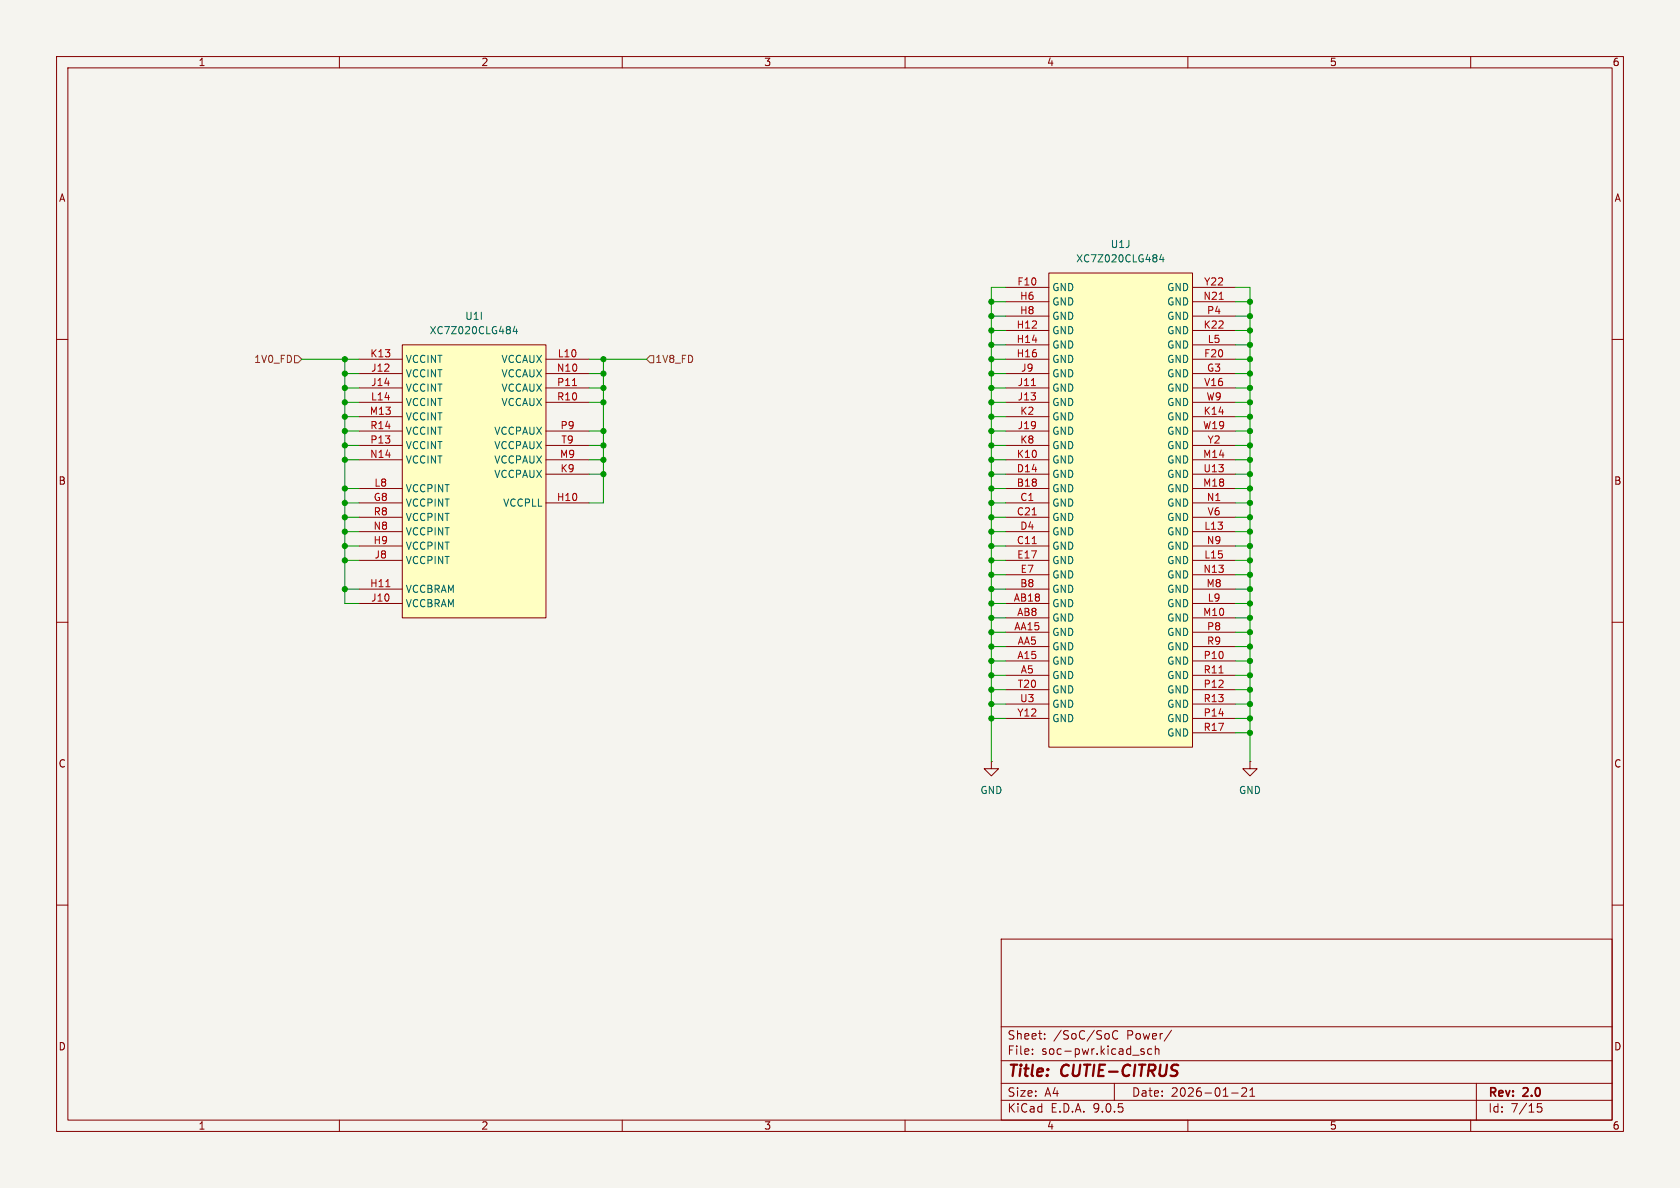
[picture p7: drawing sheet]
<svg xmlns="http://www.w3.org/2000/svg" width="297mm" height="210mm" viewBox="0 0 297 210" stroke-linecap="round" stroke-linejoin="round" font-family="sans-serif">
<path d="M0 0h297v210h-297z" fill="#f5f4ef" stroke="#f5f4ef" stroke-width=".18"/>
<g fill="none" stroke="#840000" stroke-width=".18">
<path d="M10 10h277v190h-277zM12 12h273v186h-273zM60 10v2M110 10v2M160 10v2M210 10v2M260 10v2M10 60h2M285 60h2M10 110h2M285 110h2M10 160h2"/>
<path d="M177 166h108v32h-108zM285 160h2M60 198v2M110 198v2M160 198v2M177 194.5h108M177 191.5h108M177 187.5h108M177 181.5h108M182.5 186.3v.1M182.5 185.5v.1M184.7 183.6v.1"/>
<path d="M184.7 182.8v.1M197 191.5v3M197.6 182.3a.6 .6 0 0 0-.7 0 .6 .6 0 0 0-.2 .8 .56 .56 0 0 0 .3 .5 .56 .56 0 0 0 .6 0M201.7 185.8l.5 .2 .1 .1-.1 .2-.4 .1M201.7 185.5h.5M203.6 185.5l-.4-.1-.3 .3v.4l.1 .2h.6M204.2 185.5l.3-.1 .3 .1 .1 .9M204.2 184.9v1.5M207.1 182.1l-1.3 2M210 198v2M217.7 193.2h1.2M219.5 192.4l.6-.1 .2 .1 .1 .3-.9 1.1h.9"/>
<path d="M221 193.8h.8M221 192.7l.4-.4v1.5M260 198v2M261 191.5v6.5M272.5 195.1h-.7l-.1 .7 .3-.1h.5l.1 .3-.1 .5-.2 .1-.6-.1"/>
</g>
<path d="M185.4 48.3h25.4v83.8h-25.4z" fill="#ffffc2"/>
<g fill="none" stroke="#840000" stroke-width=".18">
<path d="M177.8 50.8h7.6M177.8 53.3h7.6M177.8 55.9h7.6M177.8 58.4h7.6M185.4 48.3h25.4v83.8h-25.4zM210.8 50.8h7.6M210.8 53.3h7.6M210.8 55.9h7.6M210.8 58.4h7.6M177.8 61h7.6M177.8 63.5h7.6M177.8 66h7.6"/>
<path d="M177.8 68.6h7.6M177.8 71.1h7.6M177.8 73.7h7.6M177.8 76.2h7.6M177.8 78.7h7.6M210.8 61h7.6M210.8 63.5h7.6M210.8 66h7.6M210.8 68.6h7.6M210.8 71.1h7.6M210.8 73.7h7.6M210.8 76.2h7.6"/>
<path d="M210.8 78.7h7.6M177.8 81.3h7.6M177.8 83.8h7.6M177.8 86.4h7.6M177.8 88.9h7.6M177.8 91.4h7.6M177.8 94h7.6M177.8 96.5h7.6M177.8 99.1h7.6M210.8 81.3h7.6M210.8 83.8h7.6M210.8 86.4h7.6"/>
<path d="M210.8 88.9h7.6M210.8 91.4h7.6M210.8 94h7.6M210.8 96.5h7.6M210.8 99.1h7.6M177.8 101.6h7.6M177.8 104.1h7.6M177.8 106.7h7.6M177.8 109.2h7.6M177.8 111.8h7.6M177.8 114.3h7.6M177.8 116.8h7.6"/>
<path d="M177.8 119.4h7.6M210.8 101.6h7.6M210.8 104.1h7.6M210.8 106.7h7.6M210.8 109.2h7.6M210.8 111.8h7.6M210.8 114.3h7.6M210.8 116.8h7.6M210.8 119.4h7.6M177.8 121.9h7.6M177.8 124.5h7.6M177.8 127h7.6"/>
<path d="M210.8 121.9h7.6M210.8 124.5h7.6M210.8 127h7.6M210.8 129.5h7.6"/>
</g>
<path d="M215.5 52.9h.8M182.3 68.2h.8M182.5 91h.7M182.5 96.1h.7M215.5 119h.7" fill="none" stroke="#a90000" stroke-width=".18"/>
<path d="M205.3 45l-.3 .9h.8M205.6 45.5v.8" fill="none" stroke="#006464" stroke-width=".18"/>
<path d="M71.1 61h25.4v48.2h-25.4z" fill="#ffffc2"/>
<g fill="none" stroke="#840000" stroke-width=".18">
<path d="M63.5 63.5h7.6M63.5 66h7.6M63.5 68.6h7.6M63.5 71.1h7.6M63.5 73.7h7.6M63.5 76.2h7.6M63.5 78.7h7.6M71.1 61h25.4v48.2h-25.4zM96.5 63.5h7.6M96.5 66h7.6M96.5 68.6h7.6M96.5 71.1h7.6"/>
<path d="M96.5 76.2h7.6M96.5 78.7h7.6M63.5 81.3h7.6M63.5 86.4h7.6M63.5 88.9h7.6M63.5 91.4h7.6M63.5 94h7.6M63.5 96.5h7.6M63.5 99.1h7.6M96.5 81.3h7.6M96.5 88.9h7.6M96.5 83.8h7.6"/>
<path d="M63.5 104.1h7.6M63.5 106.7h7.6M175.3 134.6v1.3h1.2l-1.2 1.3-1.3-1.3h1.3M175.3 134.6h.1M221 134.6v1.3h1.2l-1.2 1.3-1.3-1.3h1.3M221 134.6h.1"/>
</g>
<path d="M101.2 68.2h.7M68.2 103.7h.7" fill="none" stroke="#a90000" stroke-width=".18"/>
<path d="M91 57.7l-.3 .9h.8M91.3 58.2v.8" fill="none" stroke="#006464" stroke-width=".18"/>
<path d="M52.1 62.9h.6l.6 .6-.6 .6h-.6zM114.9 62.9h.7v1.2h-.7l-.6-.6z" fill="none" stroke="#725600" stroke-width=".18"/>
<g fill="none" stroke="#009600" stroke-width=".18">
<path d="M175.3 53.3h2.5M175.3 55.9h2.5M175.3 58.4h2.5M177.8 50.8h-2.5v83.8M218.4 50.8h2.6v83.8M218.4 53.3h2.6M218.4 55.9h2.6M218.4 58.4h2.6M53.3 63.5h10.2M61 68.6h2.5M61 73.7h2.5M61 76.2h2.5"/>
<path d="M61 78.7h2.5M61 66h2.5M61 71.1h2.5M61 63.5v43.2h2.5M104.1 68.6h2.6M104.1 76.2h2.6M104.1 78.7h2.6M104.1 66h2.6M104.1 63.5h10.2M104.1 71.1h2.6M106.7 63.5v25.4h-2.6M175.3 68.6h2.5"/>
<path d="M175.3 73.7h2.5M175.3 76.2h2.5M175.3 78.7h2.5M175.3 66h2.5M175.3 63.5h2.5M175.3 71.1h2.5M175.3 61h2.5M218.4 68.6h2.6M218.4 73.7h2.6M218.4 76.2h2.6M218.4 78.7h2.6M218.4 66h2.6"/>
<path d="M218.4 63.5h2.6M218.4 71.1h2.6M218.4 61h2.6M61 91.4h2.5M61 81.3h2.5M61 88.9h2.5M61 94h2.5M61 96.5h2.5M61 99.1h2.5M61 86.4h2.5M104.1 81.3h2.6M104.1 83.8h2.6"/>
<path d="M175.3 91.4h2.5M175.3 81.3h2.5M175.3 88.9h2.5M175.3 83.8h2.5M175.3 94h2.5M175.3 96.5h2.5M175.3 99.1h2.5M175.3 86.4h2.5M218.4 91.4h2.6M218.4 81.3h2.6M218.4 88.9h2.6M218.4 83.8h2.6"/>
<path d="M218.4 94h2.6M218.4 96.5h2.6M218.4 99.1h2.6M218.4 86.4h2.6M61 104.1h2.5M175.3 111.8h2.5M175.3 109.2h2.5M175.3 101.6h2.5M175.3 104.1h2.5M175.3 106.7h2.5M175.3 114.3h2.5M175.3 116.8h2.5"/>
<path d="M175.3 119.4h2.5M218.4 111.8h2.6M218.4 109.2h2.6M218.4 101.6h2.6M218.4 104.1h2.6M218.4 106.7h2.6M218.4 114.3h2.6M218.4 116.8h2.6M218.4 119.4h2.6M175.3 127h2.5M175.3 124.5h2.5M175.3 121.9h2.5"/>
<path d="M218.4 129.5h2.6M218.4 127h2.6M218.4 124.5h2.6M218.4 121.9h2.6"/>
</g>
<g fill="#009600" stroke="#009600" stroke-width=".18">
<circle cx="221" cy="61" r=".46"/>
<circle cx="221" cy="58.4" r=".46"/>
<circle cx="221" cy="83.8" r=".46"/>
<circle cx="221" cy="86.4" r=".46"/>
<circle cx="221" cy="71.1" r=".46"/>
<circle cx="221" cy="68.6" r=".46"/>
<circle cx="221" cy="73.7" r=".46"/>
<circle cx="221" cy="81.3" r=".46"/>
<circle cx="221" cy="78.7" r=".46"/>
<circle cx="221" cy="76.2" r=".46"/>
<circle cx="221" cy="53.3" r=".46"/>
<circle cx="221" cy="55.9" r=".46"/>
<circle cx="221" cy="66" r=".46"/>
<circle cx="221" cy="63.5" r=".46"/>
<circle cx="106.7" cy="68.6" r=".46"/>
<circle cx="106.7" cy="71.1" r=".46"/>
<circle cx="175.3" cy="94" r=".46"/>
<circle cx="175.3" cy="96.5" r=".46"/>
<circle cx="175.3" cy="86.4" r=".46"/>
<circle cx="175.3" cy="83.8" r=".46"/>
<circle cx="175.3" cy="88.9" r=".46"/>
<circle cx="175.3" cy="63.5" r=".46"/>
<circle cx="175.3" cy="53.3" r=".46"/>
<circle cx="175.3" cy="68.6" r=".46"/>
<circle cx="175.3" cy="55.9" r=".46"/>
<circle cx="175.3" cy="71.1" r=".46"/>
<circle cx="106.7" cy="78.7" r=".46"/>
<circle cx="106.7" cy="81.3" r=".46"/>
<circle cx="106.7" cy="83.8" r=".46"/>
<circle cx="106.7" cy="76.2" r=".46"/>
<circle cx="106.7" cy="63.5" r=".46"/>
<circle cx="106.7" cy="66" r=".46"/>
<circle cx="175.3" cy="106.7" r=".46"/>
<circle cx="175.3" cy="109.2" r=".46"/>
<circle cx="175.3" cy="91.4" r=".46"/>
<circle cx="175.3" cy="99.1" r=".46"/>
<circle cx="175.3" cy="101.6" r=".46"/>
<circle cx="175.3" cy="104.1" r=".46"/>
<circle cx="175.3" cy="111.8" r=".46"/>
<circle cx="175.3" cy="114.3" r=".46"/>
<circle cx="175.3" cy="124.5" r=".46"/>
<circle cx="175.3" cy="127" r=".46"/>
<circle cx="221" cy="124.5" r=".46"/>
<circle cx="221" cy="121.9" r=".46"/>
<circle cx="221" cy="101.6" r=".46"/>
<circle cx="221" cy="99.1" r=".46"/>
<circle cx="221" cy="96.5" r=".46"/>
<circle cx="221" cy="106.7" r=".46"/>
<circle cx="221" cy="104.1" r=".46"/>
<circle cx="221" cy="94" r=".46"/>
<circle cx="221" cy="88.9" r=".46"/>
<circle cx="221" cy="91.4" r=".46"/>
<circle cx="221" cy="109.2" r=".46"/>
<circle cx="221" cy="111.8" r=".46"/>
<circle cx="221" cy="114.3" r=".46"/>
<circle cx="221" cy="119.4" r=".46"/>
<circle cx="221" cy="116.8" r=".46"/>
<circle cx="61" cy="73.7" r=".46"/>
<circle cx="61" cy="66" r=".46"/>
<circle cx="61" cy="63.5" r=".46"/>
<circle cx="61" cy="71.1" r=".46"/>
<circle cx="61" cy="68.6" r=".46"/>
<circle cx="61" cy="76.2" r=".46"/>
<circle cx="61" cy="78.7" r=".46"/>
<circle cx="175.3" cy="76.2" r=".46"/>
<circle cx="175.3" cy="78.7" r=".46"/>
<circle cx="175.3" cy="61" r=".46"/>
<circle cx="175.3" cy="66" r=".46"/>
<circle cx="175.3" cy="58.4" r=".46"/>
<circle cx="61" cy="96.5" r=".46"/>
<circle cx="61" cy="94" r=".46"/>
<circle cx="61" cy="86.4" r=".46"/>
<circle cx="61" cy="81.3" r=".46"/>
<circle cx="61" cy="104.1" r=".46"/>
<circle cx="61" cy="99.1" r=".46"/>
<circle cx="61" cy="88.9" r=".46"/>
<circle cx="61" cy="91.4" r=".46"/>
<circle cx="175.3" cy="73.7" r=".46"/>
<circle cx="175.3" cy="81.3" r=".46"/>
<circle cx="175.3" cy="119.4" r=".46"/>
<circle cx="175.3" cy="116.8" r=".46"/>
<circle cx="175.3" cy="121.9" r=".46"/>
<circle cx="221" cy="127" r=".46"/>
<circle cx="221" cy="129.5" r=".46"/>
</g>
<g font-size="2.8" fill="#840000">
<text x="178" y="190.9">Title:</text>
<text x="187.7" y="190.9">CUTIE-CITRUS</text>
</g>
<g font-size="2.1" fill="#840000">
<text x="178" y="184">Sheet:</text>
<text x="186.2" y="184">/SoC/SoC</text>
<text x="199.2" y="184">Power/</text>
<text x="178" y="186.7">File:</text>
<text x="184.1" y="186.7">soc-pwr.kicad_sch</text>
<text x="178" y="196.9">KiCad</text>
<text x="178" y="194.1">Size:</text>
<text x="184.7" y="194.1">A4</text>
<text x="185.7" y="196.9">E.D.A.</text>
<text x="193.3" y="196.9">9.0.5</text>
<text x="200" y="194.1">Date:</text>
<text x="207" y="194.1">2026-01-21</text>
<text x="263" y="194.3">Rev:</text>
<text x="263" y="196.9">Id:</text>
<text x="267.1" y="196.9">7/15</text>
<text x="269.4" y="194.3">2.0</text>
</g>
<g font-size="1.8" fill="#840000">
<text x="35" y="11.9">1</text>
<text x="85" y="11.9">2</text>
<text x="135" y="11.9">3</text>
<text x="185" y="11.9">4</text>
<text x="235" y="11.9">5</text>
<text x="285" y="11.9">6</text>
<text x="10.3" y="35.9">A</text>
<text x="285.3" y="35.9">A</text>
<text x="10.3" y="85.9">B</text>
<text x="285.3" y="85.9">B</text>
<text x="10.3" y="135.9">C</text>
<text x="285.3" y="135.9">C</text>
<text x="10.3" y="185.9">D</text>
<text x="285.3" y="185.9">D</text>
<text x="35" y="199.9">1</text>
<text x="85" y="199.9">2</text>
<text x="135" y="199.9">3</text>
<text x="185" y="199.9">4</text>
<text x="235" y="199.9">5</text>
<text x="285" y="199.9">6</text>
</g>
<g font-size="1.8" fill="#006464">
<text x="190.2" y="46.6">XC7Z020CLG484</text>
<text x="196.3" y="44">U1J</text>
<text x="185.9" y="51.7">GND</text>
<text x="206.2" y="51.7">GND</text>
<text x="75.9" y="59.3">XC7Z020CLG484</text>
<text x="82.1" y="56.7">U1I</text>
<text x="185.9" y="54.2">GND</text>
<text x="185.9" y="56.7">GND</text>
<text x="185.9" y="59.3">GND</text>
<text x="206.2" y="54.2">GND</text>
<text x="206.2" y="56.7">GND</text>
<text x="206.2" y="59.3">GND</text>
<text x="71.6" y="64.4">VCCINT</text>
<text x="88.6" y="64.4">VCCAUX</text>
<text x="185.9" y="61.8">GND</text>
<text x="185.9" y="64.4">GND</text>
<text x="206.2" y="61.8">GND</text>
<text x="206.2" y="64.4">GND</text>
<text x="71.6" y="66.9">VCCINT</text>
<text x="71.6" y="69.4">VCCINT</text>
<text x="71.6" y="72">VCCINT</text>
<text x="88.6" y="66.9">VCCAUX</text>
<text x="88.6" y="69.4">VCCAUX</text>
<text x="88.6" y="72">VCCAUX</text>
<text x="185.9" y="66.9">GND</text>
<text x="185.9" y="69.4">GND</text>
<text x="185.9" y="72">GND</text>
<text x="206.2" y="66.9">GND</text>
<text x="206.2" y="69.4">GND</text>
<text x="206.2" y="72">GND</text>
<text x="71.6" y="74.5">VCCINT</text>
<text x="71.6" y="77.1">VCCINT</text>
<text x="87.3" y="77.1">VCCPAUX</text>
<text x="185.9" y="74.5">GND</text>
<text x="185.9" y="77.1">GND</text>
<text x="206.2" y="74.5">GND</text>
<text x="206.2" y="77.1">GND</text>
<text x="71.6" y="79.6">VCCINT</text>
<text x="71.6" y="82.1">VCCINT</text>
<text x="87.3" y="79.6">VCCPAUX</text>
<text x="87.3" y="82.1">VCCPAUX</text>
<text x="185.9" y="79.6">GND</text>
<text x="185.9" y="82.1">GND</text>
<text x="206.2" y="79.6">GND</text>
<text x="206.2" y="82.1">GND</text>
<text x="71.6" y="87.2">VCCPINT</text>
<text x="71.6" y="89.8">VCCPINT</text>
<text x="87.3" y="84.7">VCCPAUX</text>
<text x="88.9" y="89.8">VCCPLL</text>
<text x="185.9" y="84.7">GND</text>
<text x="185.9" y="87.2">GND</text>
<text x="185.9" y="89.8">GND</text>
<text x="206.2" y="84.7">GND</text>
<text x="206.2" y="87.2">GND</text>
<text x="206.2" y="89.8">GND</text>
<text x="71.6" y="92.3">VCCPINT</text>
<text x="71.6" y="94.8">VCCPINT</text>
<text x="185.9" y="92.3">GND</text>
<text x="185.9" y="94.8">GND</text>
<text x="206.2" y="92.3">GND</text>
<text x="206.2" y="94.8">GND</text>
<text x="71.6" y="97.4">VCCPINT</text>
<text x="71.6" y="99.9">VCCPINT</text>
<text x="185.9" y="97.4">GND</text>
<text x="185.9" y="99.9">GND</text>
<text x="206.2" y="97.4">GND</text>
<text x="206.2" y="99.9">GND</text>
<text x="71.6" y="105">VCCBRAM</text>
<text x="71.6" y="107.5">VCCBRAM</text>
<text x="185.9" y="102.5">GND</text>
<text x="185.9" y="105">GND</text>
<text x="185.9" y="107.5">GND</text>
<text x="206.2" y="102.5">GND</text>
<text x="206.2" y="105">GND</text>
<text x="206.2" y="107.5">GND</text>
<text x="185.9" y="110.1">GND</text>
<text x="185.9" y="112.6">GND</text>
<text x="206.2" y="110.1">GND</text>
<text x="206.2" y="112.6">GND</text>
<text x="185.9" y="115.2">GND</text>
<text x="185.9" y="117.7">GND</text>
<text x="206.2" y="115.2">GND</text>
<text x="206.2" y="117.7">GND</text>
<text x="185.9" y="120.2">GND</text>
<text x="185.9" y="122.8">GND</text>
<text x="185.9" y="125.3">GND</text>
<text x="206.2" y="120.2">GND</text>
<text x="206.2" y="122.8">GND</text>
<text x="206.2" y="125.3">GND</text>
<text x="185.9" y="127.9">GND</text>
<text x="206.2" y="127.9">GND</text>
<text x="206.2" y="130.4">GND</text>
<text x="173.2" y="140.6">GND</text>
<text x="218.9" y="140.6">GND</text>
</g>
<g font-size="1.8" fill="#a90000">
<text x="179.8" y="50.5">F10</text>
<text x="180.2" y="53.1">H6</text>
<text x="212.7" y="53.1">N21</text>
<text x="212.8" y="50.5">Y22</text>
<text x="179.6" y="58.2">H12</text>
<text x="180.2" y="55.6">H8</text>
<text x="212.7" y="58.2">K22</text>
<text x="213.3" y="55.6">P4</text>
<text x="65.4" y="63.2">K13</text>
<text x="65.5" y="65.8">J12</text>
<text x="98.4" y="65.8">N10</text>
<text x="98.5" y="63.2">L10</text>
<text x="179.6" y="60.7">H14</text>
<text x="179.6" y="63.2">H16</text>
<text x="180.4" y="65.8">J9</text>
<text x="212.8" y="63.2">F20</text>
<text x="213.3" y="65.8">G3</text>
<text x="213.4" y="60.7">L5</text>
<text x="65.5" y="70.9">L14</text>
<text x="65.5" y="68.3">J14</text>
<text x="98.4" y="68.3">P11</text>
<text x="98.4" y="70.9">R10</text>
<text x="179.8" y="68.3">J11</text>
<text x="179.8" y="70.9">J13</text>
<text x="212.8" y="68.3">V16</text>
<text x="213.2" y="70.9">W9</text>
<text x="65.3" y="73.4">M13</text>
<text x="65.4" y="75.9">R14</text>
<text x="99" y="75.9">P9</text>
<text x="179.8" y="75.9">J19</text>
<text x="180.3" y="73.4">K2</text>
<text x="212.6" y="75.9">W19</text>
<text x="212.7" y="73.4">K14</text>
<text x="65.3" y="81">N14</text>
<text x="65.4" y="78.5">P13</text>
<text x="98.9" y="81">M9</text>
<text x="99" y="83.6">K9</text>
<text x="99.1" y="78.5">T9</text>
<text x="179.7" y="81">K10</text>
<text x="179.7" y="83.6">D14</text>
<text x="180.3" y="78.5">K8</text>
<text x="212.6" y="81">M14</text>
<text x="212.7" y="83.6">U13</text>
<text x="213.4" y="78.5">Y2</text>
<text x="66" y="88.6">G8</text>
<text x="66.1" y="86.1">L8</text>
<text x="98.4" y="88.6">H10</text>
<text x="179.7" y="86.1">B18</text>
<text x="180.3" y="88.6">C1</text>
<text x="212.6" y="86.1">M18</text>
<text x="213.3" y="88.6">N1</text>
<text x="65.9" y="93.7">N8</text>
<text x="66" y="91.2">R8</text>
<text x="179.7" y="91.2">C21</text>
<text x="180.3" y="93.7">D4</text>
<text x="212.8" y="93.7">L13</text>
<text x="213.4" y="91.2">V6</text>
<text x="65.9" y="96.3">H9</text>
<text x="66.1" y="98.8">J8</text>
<text x="179.7" y="96.3">C11</text>
<text x="179.7" y="98.8">E17</text>
<text x="180.3" y="101.3">E7</text>
<text x="212.7" y="101.3">N13</text>
<text x="212.8" y="98.8">L15</text>
<text x="213.3" y="96.3">N9</text>
<text x="65.3" y="103.9">H11</text>
<text x="65.5" y="106.4">J10</text>
<text x="179.1" y="106.4">AB18</text>
<text x="180.3" y="103.9">B8</text>
<text x="213.2" y="103.9">M8</text>
<text x="213.4" y="106.4">L9</text>
<text x="179.2" y="111.5">AA15</text>
<text x="179.7" y="109">AB8</text>
<text x="212.6" y="109">M10</text>
<text x="213.3" y="111.5">P8</text>
<text x="179.8" y="116.6">A15</text>
<text x="179.8" y="114">AA5</text>
<text x="180.4" y="119.1">A5</text>
<text x="212.7" y="116.6">P10</text>
<text x="212.7" y="119.1">R11</text>
<text x="213.3" y="114">R9</text>
<text x="179.8" y="121.7">T20</text>
<text x="180.2" y="124.2">U3</text>
<text x="212.7" y="121.7">P12</text>
<text x="212.7" y="124.2">R13</text>
<text x="179.8" y="126.7">Y12</text>
<text x="212.7" y="126.7">P14</text>
<text x="212.7" y="129.3">R17</text>
</g>
<g font-size="1.8" fill="#725600">
<text x="44.8" y="64.4">1V0_FD</text>
<text x="115.8" y="64.4">1V8_FD</text>
</g>
</svg>
